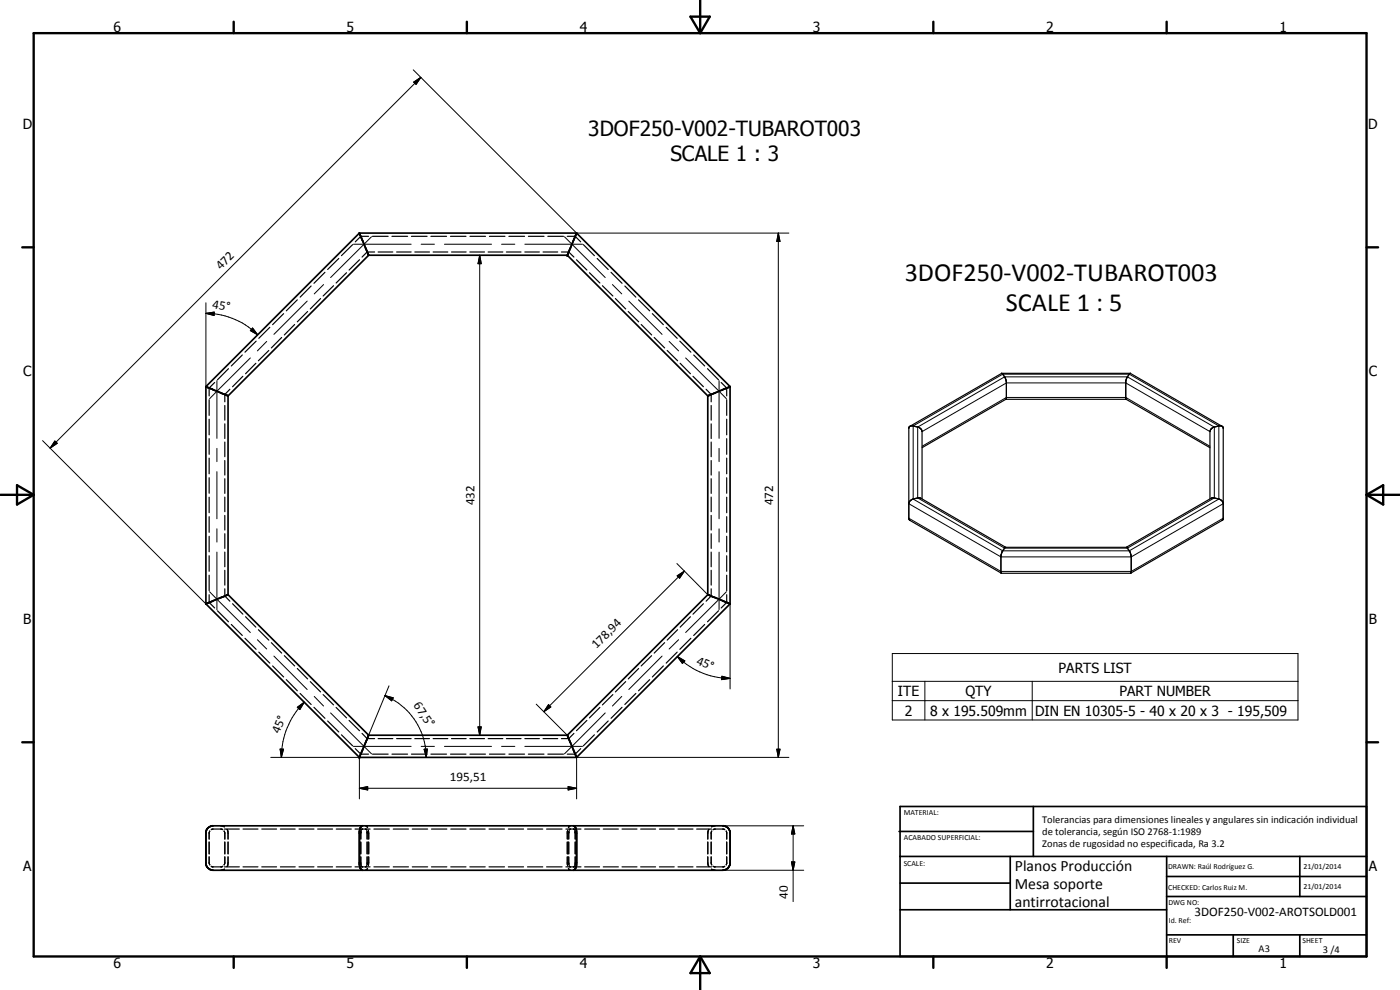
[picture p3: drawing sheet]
<svg xmlns="http://www.w3.org/2000/svg" width="420mm" height="297mm" viewBox="0 0 420 297" stroke-linecap="round" stroke-linejoin="round" font-family="sans-serif">
<g fill="none" stroke="#000" stroke-width=".51">
<path d="M107.9 69.9h65.1M107.9 69.9v.1M107.9 70h.1M107.9 69.9l-46.1 46.1v65.2l46.1 46M107.9 70l2.7 6.6h59.7M110.6 76.6l-42.2 42.2M170.3 76.6l42.1 42.2M173 70h.1M173 70l-2.7 6.6M173 69.9l46.1 46.1v65.2l-46.1 46M173 69.9v.1M61.8 116l6.6 2.7"/>
<path d="M68.4 118.7v.1M68.4 118.8v59.6M212.4 118.8v59.6M219.1 116l-6.7 2.8M68.4 178.4l-6.6 2.7M68.4 178.4h.1M68.4 178.4l42.2 42.2M212.4 178.4l-42.1 42.2M212.4 178.4l6.7 2.7M107.9 227.2h65.1M110.6 220.6l-2.7 6.6M110.6 220.6h59.7"/>
<path d="M170.3 220.6l2.7 6.6M62.2 248.7l1.5-.9h153.5a2.3 2.3 0 0 1 1.9 1.8v9.6a2.34 2.34 0 0 1-2.2 1.9h-152.9a2.35 2.35 0 0 1-2.2-1.9v-9.6zM108.6 247.8l-.5 .6-.2 1.2v9.6a1.81 1.81 0 0 0 .9 1.9M172.2 247.8a2.48 2.48 0 0 1 .8 2.2v9.2a1.88 1.88 0 0 1-.9 1.9M269.8 249.5h40.3M270.1 242h140v45h-140zM270.1 257h140M303.2 257v16M310.1 242v15M350.1 257v30M390.1 257v12M270.1 265h33.1"/>
<path d="M270.1 273h80M350.1 269h60M350.1 263h60M350.1 280.5h60M370.1 280.5v6.5M390.1 280.5v6.5"/>
</g>
<g fill="#000">
<circle cx="170.3" cy="76.6" r=".25"/>
<circle cx="107.9" cy="227.2" r=".25"/>
<circle cx="108.3" cy="249.5" r=".18"/>
<circle cx="110.2" cy="249.5" r=".18"/>
<circle cx="170.7" cy="249.5" r=".18"/>
<circle cx="172.6" cy="249.5" r=".18"/>
</g>
<g fill="none" stroke="#000" stroke-width=".35">
<path d="M101.7 77.6l-3.4 3.3M105.8 73.4l-3.3 3.3M107.9 77.9l-3.1 3.1M110.6 70.9h-2.3l-1.7 1.7M111.8 70.9h4.7M112.4 75.6h-2.2l-1.5 1.5M113.5 75.6h4.4M117.6 70.9h4.7M119 75.6h4.4M123.5 70.9h4.7M124.5 75.6h4.4M129.3 70.9h4.7"/>
<path d="M130 75.6h4.4M135.2 70.9h4.7M135.5 75.6h4.4M141 75.6h4.4M141 70.9h4.7M146.5 75.6h4.4M146.9 70.9h4.6M152 75.6h4.4M152.7 70.9h4.7M157.5 75.6h4.4M158.6 70.9h4.7M163 75.6h4.4"/>
<path d="M164.4 70.9h4.7M168.5 75.6h2.2l1.5 1.5M170.3 70.9h2.3l1.7 1.7M173 77.9l3.1 3.1M175.1 73.4l3.3 3.3M179.2 77.6l3.3 3.3M81 98.2l-3.3 3.3M85.1 94.1l-3.3 3.3M88.4 97.4l-3.1 3.1M89.2 90l-3.3 3.3M92.3 93.5l-3.1 3.1M93.4 85.8l-3.3 3.4"/>
<path d="M96.2 89.6l-3.1 3.1M97.5 81.7l-3.3 3.3M100.1 85.7l-3.1 3.1M104 81.8l-3.1 3.1M176.9 81.8l3.1 3.1M180.8 85.7l3.1 3.1M183.4 81.7l3.3 3.3M184.7 89.6l3.1 3.1M187.5 85.8l3.3 3.4M188.5 93.5l3.2 3.1M191.6 90l3.4 3.3M192.4 97.4l3.2 3.1"/>
<path d="M195.8 94.1l3.3 3.3M199.9 98.2l3.3 3.3M62.8 119.9v4.7M64.4 114.8l-1.6 1.6v2.4M68.6 110.6l-3.3 3.4M69 116.8l-1.5 1.6v2.2M72.7 106.5l-3.3 3.3M72.9 112.9l-3.1 3.1M76.8 109l-3.1 3.1M76.9 102.4l-3.4 3.3M80.7 105.2l-3.2 3M84.5 101.3l-3.1 3.1"/>
<path d="M196.3 101.3l3.2 3.1M200.2 105.2l3.2 3M204 102.4l3.3 3.3M204.1 109l3.1 3.1M208 112.9l3.1 3.1M208.2 106.5l3.3 3.3M211.9 116.8l1.5 1.6v2.2M212.3 110.6l3.3 3.4M216.4 114.8l1.7 1.6v2.4M218.1 119.9v4.7M300.6 112h38.6M301.8 119.8h36.2"/>
<path d="M301.9 119.8l.1-.3v-4.8a3.8 3.8 0 0 0-1.4-2.6l-27.5 15.8M301.9 119.8l-25.2 14.5M338 119.8l25.1 14.5M339.2 112l27.5 15.9M339.2 112l-1.1 1.4-.2 1 .1 5.4M62.8 125.8v4.7M62.8 131.6v4.7M62.8 137.5v4.7M67.5 121.7v4.4M67.5 127.2v4.4M67.5 132.6v4.4M67.5 138.2v4.3"/>
<path d="M213.4 121.7v4.4M213.4 127.2v4.4M213.4 132.6v4.4M213.4 138.2v4.3M218.1 125.8v4.7M218.1 131.6v4.7M218.1 137.5v4.7M273.1 127.9l-.4 .5 .1 27.5 27.8 16.1M273.1 127.9l1-.1a3.4 3.4 0 0 1 2.2 .9l.4 .8v20.2M366.7 127.9l.4 .5v27.3l-.2 .3-27.6 16M366.7 127.9l-.9-.1a2.81 2.81 0 0 0-2.5 1.3l-.2 20.6M62.8 143.3v4.7"/>
<path d="M62.8 149.2v4.6M62.8 155v4.7M67.5 143.6v4.4M67.5 149.1v4.4M67.5 154.6v4.4M213.4 143.6v4.4M213.4 149.1v4.4M213.4 154.6v4.4M218.1 143.3v4.7M218.1 149.2v4.6M218.1 155v4.7M272.7 150.9l.4-.6 .7-.5 1.9-.4 .6 .1 25.5 14.7"/>
<path d="M367.1 150.9l-.2-.4-.9-.7-1.8-.4-.7 .1-25.5 14.7M62.8 160.9v4.7M62.8 166.8v4.6M62.8 172.6v4.6M62.8 178.4v2.4l1.6 1.6M67.5 160.1v4.4M67.5 165.7v4.4M67.5 171.1v4.5M67.5 176.7v2.1l1.5 1.6M213.4 176.7v2.1l-1.5 1.6M213.4 160.1v4.4M213.4 165.7v4.4"/>
<path d="M213.4 171.1v4.5M218.1 178.4v2.4l-1.7 1.6M218.1 160.9v4.7M218.1 166.8v4.6M218.1 172.6v4.6M301.6 164.3l36.5-.1 .9 1.2 .4 1 .1 5-.2 .6h-38.8l-.1-5.1 .4-1.5zM65.3 183.3l3.3 3.3M69.4 187.4l3.3 3.3M69.8 181.1l3.1 3.2M73.5 191.5l3.4 3.3M73.7 185l3.1 3.2M77.5 188.9l3.2 3.2"/>
<path d="M77.7 195.7l3.3 3.3M81.4 192.8l3.1 3.2M81.8 199.8l3.3 3.3M85.3 196.7l3.1 3.1M195.6 196.7l-3.2 3.1M199.1 199.8l-3.3 3.3M199.5 192.8l-3.2 3.2M203.2 195.7l-3.3 3.3M203.4 188.9l-3.2 3.2M207.2 185l-3.1 3.2M207.3 191.5l-3.3 3.3M211.1 181.1l-3.1 3.2"/>
<path d="M211.5 187.4l-3.3 3.3M215.6 183.3l-3.3 3.3M85.9 203.9l3.3 3.4M89.2 200.6l3.1 3.1M90.1 208.1l3.3 3.3M93.1 204.5l3.1 3.1M94.2 212.2l3.3 3.3M97 208.4l3.1 3.1M98.3 216.3l3.4 3.3M100.9 212.3l3.1 3.1M104.8 216.2l3.1 3M176.1 216.2l-3.1 3"/>
<path d="M180 212.3l-3.1 3.1M182.5 216.3l-3.3 3.3M183.9 208.4l-3.1 3.1M186.7 212.2l-3.3 3.3M187.8 204.5l-3.1 3.1M190.8 208.1l-3.3 3.3M191.7 200.6l-3.2 3.1M195 203.9l-3.4 3.4M102.5 220.5l3.3 3.3M106.6 224.6l1.7 1.7h2.3M108.7 220l1.5 1.6h2.2M111.8 226.3h4.7"/>
<path d="M113.5 221.6h4.4M117.6 226.3h4.7M119 221.6h4.4M123.5 226.3h4.7M124.5 221.6h4.4M129.3 226.3h4.7M130 221.6h4.4M135.2 226.3h4.7M135.5 221.6h4.4M141 221.6h4.4M141 226.3h4.7M146.5 221.6h4.4"/>
<path d="M146.9 226.3h4.6M152 221.6h4.4M152.7 226.3h4.7M157.5 221.6h4.4M158.6 226.3h4.7M163 221.6h4.4M164.4 226.3h4.7M172.2 220l-1.5 1.6h-2.2M174.3 224.6l-1.7 1.7h-2.3M178.4 220.5l-3.3 3.3M62.8 252.6v3.6M62.8 257.1l.1 2.4"/>
<path d="M62.9 249.3l-.1 2.5M63.4 259.9l.3 .2h2.8l.3-.2M63.4 248.9l.6-.1 2.8 .1M66.2 247.8l1.1 .3M67.3 249.3l.2 .7v1.8M67.3 248.8h4.5M67.5 252.6v3.6M67.5 257.1v1.8l-.2 .6M68.1 248.8l.3 1.2v1.8M68.4 252.6v3.6M68.4 257.1v1.8l-.3 1.1M72.9 248.8h4.5"/>
<path d="M78.6 248.8h4.4M84.1 248.8h4.5M89.7 248.8h4.5M95.3 248.8h4.5M100.9 248.8h4.5M106.5 248.8h4.6M108.3 252.6v3.6M108.3 257.1v2.3M108.3 249.5v2.3M108.4 259.8l.3 .3M108.8 248.8l-.4 .2M109.7 247.8l.6 .5"/>
<path d="M109.7 248.8l.4 .2M110.1 259.8l-.3 .3M110.2 249.5v2.3M110.2 252.6v3.6M110.2 257.1v2.3M110.6 249.1v2.7M110.6 257.1v2.7M110.6 252.6v3.6M112.2 248.8h4.6M118 248.8h4.6M123.7 248.8h4.6M129.5 248.8h4.6"/>
<path d="M135.3 248.8h4.6M141 248.8h4.6M146.8 248.8h4.6M152.6 248.8h4.5M158.3 248.8h4.6M164 248.8h4.7M169.8 248.8h4.6M170.3 252.6v3.6M170.3 257.1v2.7M170.3 249.1v2.7M170.7 252.6v3.6M170.7 257.1v2.3"/>
<path d="M170.7 249.5v2.3M170.8 259.8l.3 .3M171.2 247.8l-.6 .5M171.2 248.8l-.4 .2M172.1 248.8l.4 .2M172.5 259.8l-.3 .3M172.6 249.5v2.3M172.6 252.6v3.6M172.6 257.1v2.3M175.5 248.8h4.4M181 248.8h4.6M186.7 248.8h4.5"/>
<path d="M192.3 248.8h4.5M197.9 248.8h4.4M203.5 248.8h4.5M209.1 248.8h4.5M212.4 252.6v3.6M212.4 257.1l.1 2.1 .3 .8M212.8 248.8l-.3 .8-.1 2.2M213.4 252.6v3.6M213.4 257.1l.2 2.4M213.6 249.3l-.2 2.5M214 248.9l.7-.1 2.8 .1M214 259.9l.4 .2 3.1-.2"/>
<path d="M214.7 247.8l-1.1 .3M218 249.3l.1 2.5M218.1 252.6v3.6M218.1 257.1l-.1 2.4M67.3 260.1h4.5M67.3 260.8l-1.1 .3M72.9 260.1h4.5M78.6 260.1h4.4M84.1 260.1h4.5M89.7 260.1h4.5M95.3 260.1h4.5M100.9 260.1h4.5"/>
<path d="M106.5 260.1h4.6M110.3 260.6l-.6 .5M112.2 260.1h4.6M118 260.1h4.6M123.7 260.1h4.6M129.5 260.1h4.6M135.3 260.1h4.6M141 260.1h4.6M146.8 260.1h4.6M152.6 260.1h4.5M158.3 260.1h4.6M164 260.1h4.7"/>
<path d="M169.8 260.1h4.6M170.6 260.6l.6 .5M175.5 260.1h4.4M181 260.1h4.6M186.7 260.1h4.5M192.3 260.1h4.5M197.9 260.1h4.4M203.5 260.1h4.5M209.1 260.1h4.5M213.6 260.8l1.1 .3"/>
</g>
<g fill="none" stroke="#000" stroke-width=".3">
<path d="M124 21l49 48.9h63.8M124.2 24.6l2.1-1.4-1.4 2.1zM126.3 23.2l-111.2 111.3M106.1 73.3h17.3M111.5 71l-12.3 12.3M126.4 73.3h4M133.4 73.3h14.1M144 76.6l.4 2.5h-.9zM144 76.6v144M150.5 73.3h4M157.5 73.3h17.3M169.4 71l12.2 12.3"/>
<path d="M233.6 69.9l.5 2.5h-1zM233.6 69.9v157.3M61.8 94l2.5-.4v1.1zM61.8 94a22.2 22.2 0 0 1 15.5 6.5M61.8 90.8v25.2M75.8 98.4l1.5 2.1-2.2-1.3zM92.2 90.3l-10 10M97.1 85.4l-2.8 2.8M183.8 85.4l2.8 2.8M188.7 90.3l10 10M65.1 114.2v17.3M75.1 107.4l-12.2 12.2"/>
<path d="M80 102.4l-2.8 2.9M200.8 102.4l2.9 2.9M205.8 107.4l12.2 12.2M215.8 114.2v17.3M12.8 132.2l49 49M16.5 132.3l.7 .7-2.1 1.5zM65.1 134.5v4M215.8 134.5v4M274.1 127.8l26.8-15.5h38l26.9 15.5v21.9l-26.9 15.6h-38l-26.8-15.6zM275.4 128.1l26.1-15h36.9l26 15v21.3l-26 15.1h-36.9l-26.1-15.1zM276.7 133.9l25.3-14.6h35.9l25.2 14.6M276.7 129.5l25.3-14.6h35.9l25.2 14.6"/>
<path d="M65.1 141.5v14.2M65.1 158.7v3.9M215.8 141.5v14.2M215.8 158.7v3.9M272.7 151.1l27.7 16h39.1l27.6-16M272.7 155.5l27.7 15.9h39.1l27.6-15.9M62.9 177.5l12.2 12.3M65.1 165.7v17.3M203.1 169.1l9.3 9.3M203.2 172.8l2.2-1.4-1.4 2.1zM205.4 171.4l-42.2 42.1M215.8 165.7v17.3"/>
<path d="M218 177.5l-12.2 12.3M77.2 191.9l2.8 2.8M82.2 196.8l10 10.1M198.7 196.8l-10 10.1M203.3 197l2.2 1.3-.7 .8zM203.3 197a22.5 22.5 0 0 0 15.8 6.5M203.7 191.9l-2.9 2.8M219.1 181.2v25.5M267.8 196.1h121.7v19.9h-121.7zM89.2 212.2l2.1-1.5-1.3 2.2zM91.3 210.7a23.5 23.5 0 0 0-6.9 16.5M94.3 209l2.8 2.8"/>
<path d="M99.2 213.9l12.3 12.3M115.5 208.7l2.5 .7-.5 .9zM115.5 208.7a20.1 20.1 0 0 1 12.4 18.5M116.7 205.8l-7.4 18M143.5 218.1h.9l-.4 2.5zM160.9 211.3l9.4 9.3M164.6 211.4l.7 .7-2.1 1.4zM181.6 213.9l-12.2 12.3M186.6 209l-2.8 2.8M216.7 202.9l2.4 .6-2.5 .4zM267.8 204.4h121.7M267.8 210.2h121.7"/>
<path d="M277.6 204.4v11.6M309.8 204.4v11.6M81.3 227.2h26.6v12.5M84.1 224.7l1 .1-.7 2.4zM106.1 223.9h17.3M107.9 236.5l2.5-.5v1zM107.9 236.5h65.1M109.2 224l-.4 1M126.4 223.9h4M127.3 224.8l1-.1-.4 2.5zM133.4 223.9h14.1M150.5 223.9h4"/>
<path d="M157.5 223.9h17.3M170.5 236l2.5 .5-2.5 .5zM233.1 224.8h1l-.5 2.4zM236.8 227.2h-63.8v12.5M216.9 247.8h24.3M237.5 258.6h1l-.5 2.5zM238 247.8l.5 2.4h-1zM238 247.8v22.7M216.9 261.1h24.3"/>
</g>
<g fill="none" stroke="#000" stroke-width=".71">
<path d="M10.1 9.9h400v277.1h-400zM70.1 6.5v3.4M140.1 6.5v3.4M207.2 5h5.8l-2.9 4.9zM210.1 0v9.9M280.1 6.5v3.4M350.1 6.5v3.4M6.7 74.2h3.4M410.1 74.2h3.5M.1 148.5h10M5.1 145.6l5 2.9-5 2.9zM410.1 148.5h10"/>
<path d="M410.1 148.5l5-2.9v5.8zM6.7 222.7h3.4M410.1 222.7h3.5M70.1 287v3.4M140.1 287v3.4M210.1 287v10M210.1 287l2.9 5h-5.8zM280.1 287v3.4M350.1 287v3.4"/>
</g>
<g fill="#000">
<path d="M124.2 24.6l2.1-1.4-1.4 2.1zM144 76.6l.4 2.5h-.9zM233.6 69.9l.5 2.5h-1zM61.8 94l2.5-.4v1.1zM75.8 98.4l1.5 2.1-2.2-1.3zM16.5 132.3l.7 .7-2.1 1.5zM203.2 172.8l2.2-1.4-1.4 2.1zM203.3 197l2.2 1.3-.7 .8zM89.2 212.2l2.1-1.5-1.3 2.2zM115.5 208.7l2.5 .7-.5 .9zM143.5 218.1h.9l-.4 2.5zM164.6 211.4l.7 .7-2.1 1.4z"/>
<path d="M216.7 202.9l2.4 .6-2.5 .4zM84.1 224.7l1 .1-.7 2.4zM107.9 236.5l2.5-.5v1zM127.3 224.8l1-.1-.4 2.5zM170.5 236l2.5 .5-2.5 .5zM233.1 224.8h1l-.5 2.4zM237.5 258.6h1l-.5 2.5zM238 247.8l.5 2.4h-1z"/>
</g>
<g font-size="7.9">
<text x="271.5" y="84.3">3DOF250-V002-TUBAROT003</text>
<text x="301.9" y="93.3">SCALE 1 : 5</text>
</g>
<g font-size="6.3">
<text x="176.6" y="40.7">3DOF250-V002-TUBAROT003</text>
<text x="201.2" y="48.2">SCALE 1 : 3</text>
</g>
<g font-size="4.7">
<text x="304.6" y="261.2">Planos Producción</text>
<text x="304.6" y="266.6">Mesa soporte</text>
<text x="304.6" y="272">antirrotacional</text>
</g>
<g font-size="4.2">
<text x="34" y="9.6">6</text>
<text x="104" y="9.6">5</text>
<text x="174" y="9.6">4</text>
<text x="244" y="9.6">3</text>
<text x="314" y="9.6">2</text>
<text x="384" y="9.6">1</text>
<text x="6.8" y="38.7">D</text>
<text x="410.6" y="38.7">D</text>
<text x="7" y="112.9">C</text>
<text x="410.8" y="112.9">C</text>
<text x="7" y="187.1">B</text>
<text x="410.8" y="187.1">B</text>
<text x="317.7" y="201.8">PARTS LIST</text>
<text x="269.5" y="208.9">ITE</text>
<text x="289.7" y="208.9">QTY</text>
<text x="336" y="208.9">PART NUMBER</text>
<text x="271.5" y="214.7">2</text>
<text x="279.1" y="214.7">8 x 195.509mm</text>
<text x="310.6" y="214.7">DIN EN 10305-5 - 40 x 20 x 3 - 195,509</text>
<text x="7" y="261.4">A</text>
<text x="410.8" y="261.4">A</text>
<text x="34" y="290.4">6</text>
<text x="104" y="290.4">5</text>
<text x="174" y="290.4">4</text>
<text x="244" y="290.4">3</text>
<text x="314" y="290.4">2</text>
<text x="384" y="290.4">1</text>
</g>
<g font-size="3.9">
<text x="66.2" y="81.1" transform="rotate(-45 66.2 81.1)">472</text>
<text x="63.6" y="92.4" transform="rotate(11 63.6 92.4)">45°</text>
<text x="142.4" y="151.6" transform="rotate(-90 142.4 151.6)">432</text>
<text x="232.1" y="151.6" transform="rotate(-90 232.1 151.6)">472</text>
<text x="179" y="194.9" transform="rotate(-45 179 194.9)">178,94</text>
<text x="208.8" y="199.1" transform="rotate(22 208.8 199.1)">45°</text>
<text x="124" y="211.5" transform="rotate(56 124 211.5)">67,5°</text>
<text x="83.8" y="220.2" transform="rotate(-68 83.8 220.2)">45°</text>
<text x="135" y="234.4">195,51</text>
<text x="236.5" y="269.8" transform="rotate(-90 236.5 269.8)">40</text>
<text x="358.5" y="275">3DOF250-V002-AROTSOLD001</text>
</g>
<g font-size="3.1">
<text x="312.7" y="246.8">Tolerancias para dimensiones lineales y angulares sin indicación individual</text>
<text x="312.7" y="250.4">de tolerancia, según ISO 2768-1:1989</text>
<text x="312.7" y="254">Zonas de rugosidad no especificada, Ra 3.2</text>
<text x="377.7" y="285.6">A3</text>
<text x="397" y="285.9">3 /4</text>
</g>
<g font-size="2.4">
<text x="271.2" y="244.4">MATERIAL:</text>
<text x="271.3" y="252">ACABADO SUPERFICIAL:</text>
<text x="271.2" y="259.7">SCALE:</text>
<text x="350.6" y="260.8">DRAWN: Raúl Rodríguez G.</text>
<text x="391.2" y="260.6">21/01/2014</text>
<text x="350.6" y="267">CHECKED: Carlos Ruiz M.</text>
<text x="391.2" y="266.7">21/01/2014</text>
<text x="350.6" y="271.4">DWG NO:</text>
<text x="350.8" y="276.9">Id. Ref:</text>
<text x="350.8" y="282.8">REV</text>
<text x="371.2" y="282.9">SIZE</text>
<text x="390.9" y="282.9">SHEET</text>
</g>
</svg>
